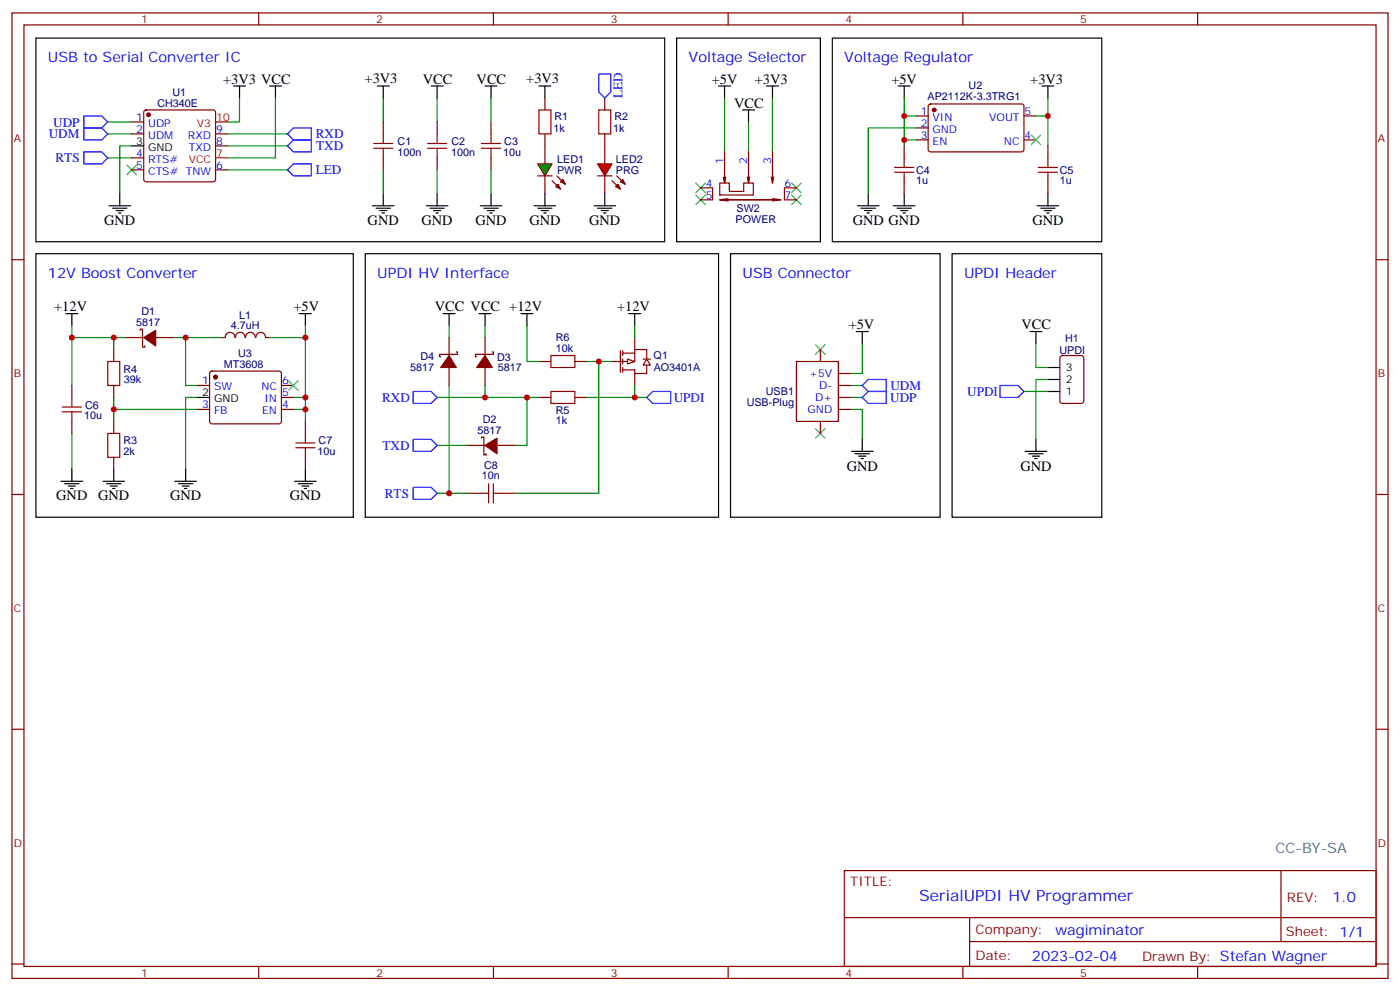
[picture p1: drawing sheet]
<svg xmlns="http://www.w3.org/2000/svg" width="412mm" height="292mm" viewBox="0 0 412 292" stroke-linecap="round" stroke-linejoin="round" font-family="sans-serif">
<g fill="none" stroke="#870000" stroke-width=".35">
<path d="M3.5 3.8h405.4v284.3h-405.4zM7.1 7.3h398.2v277.3h-398.2zM76.2 3.8v3.5M145.3 3.8v3.5M214.5 3.8v3.5M283.6 3.8v3.5M352.8 3.8v3.5M269.9 34.1h3.5M269.9 37.7h3.5M273.6 30.8l.5-.2 27.1 .1 .4 .6v13l-.7 .4h-27.1l-.4-.7v-12.7zM301.6 34.1h3.6M206.4 55.3h3.5v3.5h-3.5"/>
<path d="M212 53.9h2.8v2.5h4.3v-2.5h2.8v3.5h-9.9zM213.1 52.1l.3 1.8M213.4 44.7v9.2l.4-1.8M214.5 58.5l-2.5 .3M220.1 52.1l.4 1.8M220.5 44.7v9.2l.3-1.8M227.2 52.1l.3 1.8M227.5 58.8h-15.5l2.5 .4M227.5 44.7v9.2l.4-1.8M227.5 58.5l2.5 .3h-16.6M230 58.8l-2.5 .4M234.6 55.3h-3.5v3.5h3.5"/>
<path d="M266.3 43v3.5M266.3 53.6v3.5M269.9 41.2h3.5M301.6 41.2h3.6M308.7 43v3.5M308.7 53.6v3.5M3.5 76.5h3.6M405.3 76.5h3.6M3.5 145.6h3.6M405.3 145.6h3.6M3.5 214.8h3.6M405.3 214.8h3.6"/>
<path d="M248.7 256.4h156.6v28.2h-156.6zM377.3 256.4v20.9M248.7 270.2h156.5M285.6 277.3h119.6M285.6 270.2v14.2M3.5 283.9h3.6M76.2 284.6v3.5M145.3 284.6v3.5M214.5 284.6v3.5M283.6 284.6v3.5M352.8 284.6v3.5M405.3 283.9h3.6"/>
</g>
<g fill="none" stroke="#3c3" stroke-width=".35">
<path d="M303.7 39.8l2.9 2.8M306.6 39.8l-2.9 2.8M37.4 48.6l2.8 2.8M40.2 48.6l-2.8 2.8M205 53.9l2.8 2.8M205 57.4l2.8 2.9M207.8 53.9l-2.8 2.8M207.8 57.4l-2.8 2.9M233.2 57.4l2.8 2.9M233.2 53.9l2.8 2.8M236 57.4l-2.8 2.9M236 53.9l-2.8 2.8"/>
<path d="M240.2 101.5l2.9 2.9M243.1 101.5l-2.9 2.9M240.2 126.2l2.9 2.8M243.1 126.2l-2.9 2.8"/>
</g>
<g fill="none" stroke="#008700" stroke-width=".35">
<path d="M213.4 28.9v15.8M220.5 35.9v8.8M227.5 28.9v15.8M266.3 28.9v5.2h3.6M266.3 34.1v8.9M269.9 37.7h-14.1v19.4M308.7 28.9v5.2h-3.5M308.7 34.1v8.9M266.3 41.2h3.6M250.5 117.1h3.5M250.5 113.5h3.5M254 101.2v8.8h-3.5"/>
<path d="M250.5 120.6h3.5v8.8"/>
</g>
<g fill="none" stroke="#000" stroke-width=".35">
<path d="M199.3 11.2h42.4v60h-42.4zM245.2 11.2h79.4v60h-79.4zM211.7 25.3h3.5M213.4 25.3v3.6M218.7 32.4h3.5M220.5 32.4v3.5M225.8 25.3h3.5M227.5 25.3v3.6M264.6 25.3h3.5M266.3 25.3v3.6M306.9 25.3h3.5M308.7 25.3v3.6"/>
<path d="M255.8 57.1v3.5M266.3 57.1v3.5M308.7 57.1v3.5M215.2 74.7h61.7v77.6h-61.7zM252.6 60.6h6.3M253.6 61.3h4.3M254.7 62h2.1M255.4 62.7h.7M263.2 60.6h6.3M264.2 61.3h4.3M265.3 62h2.1M266 62.7h.7"/>
<path d="M305.5 60.6h6.4M306.6 61.3h4.2M307.6 62h2.1M308.3 62.7h.7M252.2 97.6h3.6M254 97.6v3.6M250.8 132.9h6.4M251.9 133.6h4.2M252.9 134.3h2.2M253.6 135h.8M254 129.4v3.5"/>
</g>
<circle cx="275.2" cy="32.4" r=".53" fill="#870000" stroke="#870000" stroke-width=".35"/>
<path d="M263.5 50.7h5.7M263.5 49.3h5.7M266.3 46.5v2.8M266.3 50.7v2.9M305.9 50.7h5.6M305.9 49.3h5.6M308.7 46.5v2.8M308.7 50.7v2.9" fill="none" stroke="#a10000" stroke-width=".35"/>
<path d="M234.6 106.5h12.3v17.6h-12.3z" fill="#fff" stroke="#870000" stroke-width=".35"/>
<g fill="none" stroke="#870000" stroke-width=".35">
<path d="M160.5 28.9v3.5M160.5 39.4v3.6M176 51.8h4.3M178.2 43v5.3M178.2 51.8v5.3M180.3 53.2l2.4 2.5M181.7 51.8l2.4 2.5M241.7 102.9v3.6M246.9 110h3.6M246.9 113.5h3.6M246.9 117.1h3.6M241.7 124.1v3.5"/>
<path d="M246.9 120.6h3.6"/>
</g>
<path d="M254 113.5l1.8-1.7h5.3v3.5h-5.3zM254 117.1l1.8-1.8h5.3v3.5h-5.3z" fill="none" stroke="#00f" stroke-width=".35"/>
<path d="M10.6 11.2h185.2v60h-185.2zM178.2 57.1v3.5M175 60.6h6.3M176 61.3h4.3M177.1 62h2.1M177.8 62.7h.7" fill="none" stroke="#000" stroke-width=".35"/>
<path d="M158.7 32.4h3.6v7h-3.6z" fill="none" stroke="#a10000" stroke-width=".35"/>
<g fill="#870000" stroke="#870000" stroke-width=".35">
<path d="M181.3 55l.7-.7 .7 1.4z"/>
<path d="M182.7 53.6l.7-.8 .7 1.5z"/>
</g>
<path d="M176 48.3h4.3l-2.1 3.5z" fill="#f00" stroke="#870000" stroke-width=".35"/>
<path d="M176.4 32.4h3.5v7h-3.5z" fill="none" stroke="#a10000" stroke-width=".35"/>
<path d="M178.2 28.9v3.5M178.2 39.4v3.6M160.5 43v5.3M160.5 51.8v5.3" fill="none" stroke="#870000" stroke-width=".35"/>
<path d="M176.4 21.8h3.5v5.3l-1.7 1.8-1.8-1.8z" fill="none" stroke="#00f" stroke-width=".35"/>
<path d="M158.7 25.3h3.6M160.5 25.3v3.6" fill="none" stroke="#000" stroke-width=".35"/>
<path d="M158.4 48.3h4.2l-2.1 3.5z" fill="#0c0" stroke="#870000" stroke-width=".35"/>
<g fill="none" stroke="#870000" stroke-width=".35">
<path d="M38.8 35.9h3.5M38.8 39.4h3.5M42.6 32.6l.4-.2h19.8l.5 .2 .2 .5v19.7l-.2 .5-.5 .3h-19.8l-.5-.3-.2-.5v-19.7zM63.5 39.4h3.5M112.9 35.9v3.5M128.8 35.9v3.5M144.6 35.9v3.5M38.8 46.5h3.5M38.8 50h3.5M63.5 50h3.5M63.5 43h3.5M112.9 46.5v3.5"/>
<path d="M128.8 46.5v3.5M144.6 46.5v3.5M158.4 51.8h4.2M162.6 53.2l2.5 2.5M164 51.8l2.5 2.5M37 99.4h5.3M41.3 97.3v-.4h.7v5.3h.7v-.3M45.9 99.4h5.3M69.2 99.4a1.41 1.41 0 0 0-1.4-1.5 1.41 1.41 0 0 0-1.4 1.5h-1.1M69.4 99.4a1.41 1.41 0 0 1 1.4-1.5 1.41 1.41 0 0 1 1.4 1.5M72.3 99.4a1.41 1.41 0 0 1 1.4-1.5 1.41 1.41 0 0 1 1.5 1.5M75.4 99.4a1.41 1.41 0 0 1 1.4-1.5 1.41 1.41 0 0 1 1.4 1.5"/>
<path d="M78.3 99.4h1.1M142.9 99.4v5.3M21.2 113.5v3.6M33.5 102.9v3.6M33.5 113.5v3.6M58.2 113.5h3.5M62 109.5l.4-.2h19.8l.5 .2 .2 .5-.1 14.4-.6 .4-20-.1-.5-.6v-14.1zM82.9 113.5h3.5M82.9 117.1h3.5M142.9 108.2v5.3M145 103.6h.3v.8h-5.2v.7h.3M158.7 117.1h3.6"/>
<path d="M169.3 117.1h3.6M182.7 103.3v6.3M183.4 103.3v1.4M183.4 105.8v1.4M183.4 108.2v1.4M183.4 104h3.6M189.4 105.8h2.2M190.5 105.8v-2.9h-3.5v3.6h-3.6M190.5 107.5v2.5h-3.5v-1.1h-3.6M21.2 124.1v3.5M33.5 124.1v3.5M33.5 134.7v3.5"/>
<path d="M58.2 120.6h3.5M82.9 120.6h3.5M90 124.1v3.5M90 134.7v3.5M137.6 131.2h5.3M141.8 129v-.3h.7v5.3h.7v-.4M146.4 131.2h5.3M137.6 145.3h3.5M148.2 145.3h3.5"/>
</g>
<g fill="#870000" stroke="#870000" stroke-width=".35">
<path d="M163.7 55l.7-.7 .7 1.4z"/>
<path d="M165.1 53.6l.7-.8 .7 1.5z"/>
<path d="M42.3 99.4l3.6-2.1v4.6z"/>
<path d="M142.9 131.2l3.5-2.2v4.6z"/>
<path d="M142.9 104.7l2.1 3.5h-4.6z"/>
<circle cx="43.7" cy="33.8" r=".53"/>
<circle cx="63.5" cy="111.1" r=".53"/>
</g>
<g fill="none" stroke="#000" stroke-width=".35">
<path d="M68.8 25.3h3.5M70.6 25.3v3.6M79.4 25.3h3.5M81.1 25.3v3.6M111.1 25.3h3.6M112.9 25.3v3.6M127 25.3h3.5M128.8 25.3v3.6M142.9 25.3h3.5M144.6 25.3v3.6M35.3 57.1v3.5M38.8 43h3.5"/>
<path d="M112.9 57.1v3.5M128.8 57.1v3.5M144.6 57.1v3.5M160.5 57.1v3.5M10.6 74.7h93.5v77.6h-93.5zM32.1 60.6h6.4M33.2 61.3h4.2M34.2 62h2.1M34.9 62.7h.7M109.7 60.6h6.4M110.8 61.3h4.2M111.8 62h2.1"/>
<path d="M112.5 62.7h.7M125.6 60.6h6.3M126.6 61.3h4.3M127.7 62h2.1M128.4 62.7h.7M141.5 60.6h6.3M142.5 61.3h4.3M143.6 62h2.1M144.3 62.7h.7M157.3 60.6h6.4M158.4 61.3h4.2M159.5 62h2.1"/>
<path d="M160.2 62.7h.7M19.4 92.4h3.5M21.2 92.4v3.5M88.2 92.4h3.5M90 92.4v3.5M141.1 92.4h3.5M142.9 92.4v3.5M58.2 117.1h3.5M21.2 138.2v3.5M33.5 138.2v3.5M54.7 138.2v3.5M90 138.2v3.5"/>
<path d="M18 141.7h6.3M19 142.5h4.3M20.1 143.2h2.1M20.8 143.9h.7M30.3 141.7h6.4M31.4 142.5h4.2M32.5 143.2h2.1M33.2 143.9h.7M51.5 141.7h6.4M52.6 142.5h4.2M53.6 143.2h2.1M54.3 143.9h.7"/>
<path d="M86.8 141.7h6.3M87.8 142.5h4.3M88.9 143.2h2.1M89.6 143.9h.7"/>
</g>
<g fill="none" stroke="#a10000" stroke-width=".35">
<path d="M112.9 39.4v2.9M128.8 39.4v2.9M144.6 39.4v2.9M110.1 43.7h5.6M110.1 42.3h5.6M112.9 43.7v2.8M125.9 43.7h5.7M125.9 42.3h5.7M128.8 43.7v2.8M141.8 43.7h5.7M141.8 42.3h5.7M144.6 43.7v2.8"/>
<path d="M18.3 119.9h5.7M21.2 117.1v2.8M31.7 106.5h3.6v7h-3.6zM162.3 115.3h7v3.5h-7zM18.3 121.3h5.7M21.2 121.3v2.8M31.7 127.6h3.6v7.1h-3.6zM87.1 130.5h5.7M87.1 131.9h5.7M90 127.6v2.9M90 131.9v2.8M141.1 145.3h2.8"/>
<path d="M143.9 142.5v5.6M145.3 145.3h2.9M145.3 142.5v5.6"/>
</g>
<g fill="none" stroke="#008700" stroke-width=".35">
<path d="M31.7 39.4h7.1M31.7 35.9h7.1M67 39.4h17.7M70.6 28.9v7h-3.6M81.1 28.9v17.6h-14.1M112.9 28.9v7M128.8 28.9v7M144.6 28.9v7M31.7 46.5h7.1M38.8 43h-3.5v14.1M67 50h17.7M67 43h17.7"/>
<path d="M112.9 50v7.1M128.8 50v7.1M144.6 50v7.1M21.2 95.9v3.5h15.8M21.2 99.4v14.1M33.5 99.4v3.5M51.2 99.4h14.1M54.7 99.4v14.1h3.5M90 99.4v17.7h-3.6M90 95.9v3.5h-10.6M142.9 95.9v3.5M33.5 117.1v7"/>
<path d="M58.2 117.1h-3.5v21.1M90 117.1v7M128.8 117.1h29.9M142.9 113.5v3.6M155.2 117.1v14.1h-3.5M21.2 127.6v10.6M33.5 120.6h24.7M86.4 120.6h3.6M128.8 131.2h8.8M128.8 145.3h8.8"/>
</g>
<path d="M24.7 37.7h5.3l1.7 1.7-1.7 1.8h-5.3zM24.7 34.1h5.3l1.7 1.8-1.7 1.8h-5.3zM84.7 39.4l1.7-1.7h5.3v3.5h-5.3zM24.7 44.7h5.3l1.7 1.8-1.7 1.8h-5.3zM84.7 50l1.7-1.7h5.3v3.5h-5.3zM84.7 43l1.7-1.8h5.3v3.5h-5.3zM121.7 115.3h5.3l1.8 1.8-1.8 1.7h-5.3zM121.7 129.4h5.3l1.8 1.8-1.8 1.7h-5.3zM121.7 143.5h5.3l1.8 1.8-1.8 1.7h-5.3z" fill="none" stroke="#00f" stroke-width=".35"/>
<path d="M63.5 35.9h3.5M63.5 46.5h3.5" fill="none" stroke="#f00" stroke-width=".35"/>
<path d="M85 112.1l2.8 2.8M87.8 112.1l-2.8 2.8" fill="none" stroke="#3c3" stroke-width=".35"/>
<g fill="#fff" stroke="#870000" stroke-width=".35">
<path d="M190.5 105.8l1.1 1.7h-2.2z"/>
<path d="M184.9 105.8l2.1 .7-2.1 .7z"/>
</g>
<path d="M132.3 99.4v5.3M187 99.4v3.5M132.3 108.2v5.3M134.4 103.6h.4v.8h-5.3v.7h.3M158.7 106.5h3.6M169.3 106.5h3.6M179.9 106.5h3.5M187 110v3.5M312.4 104.9l.5-.2h5.7l.6 .4 .1 13-.5 .7h-5.9l-.6-.4-.1-13z" fill="none" stroke="#870000" stroke-width=".35"/>
<g fill="none" stroke="#000" stroke-width=".35">
<path d="M107.6 74.7h104.1v77.6h-104.1zM280.5 74.7h44.1v77.6h-44.1zM130.5 92.4h3.6M132.3 92.4v3.5M153.5 92.4h3.5M155.2 92.4v3.5M185.2 92.4h3.5M187 92.4v3.5M303.4 97.6h3.5M305.2 97.6v3.6M308.7 108.2h3.5M308.7 115.3h3.5"/>
<path d="M308.7 111.8h3.5M302 132.9h6.3M303 133.6h4.3M304.1 134.3h2.1M304.8 135h.7M305.2 129.4v3.5"/>
</g>
<path d="M162.3 104.7h7v3.5h-7z" fill="none" stroke="#a10000" stroke-width=".35"/>
<path d="M132.3 95.9v3.5M155.2 95.9v10.6h3.5M187 95.9v3.5M132.3 113.5v31.8M172.9 106.5h7M172.9 117.1h17.6M176.4 106.5v38.8h-24.7M187 113.5v3.6M301.6 115.3h7.1M305.2 101.2v7h3.5M308.7 111.8h-3.5v17.6" fill="none" stroke="#008700" stroke-width=".35"/>
<path d="M190.5 117.1l1.8-1.8h5.3v3.5h-5.3zM294.6 113.5h5.3l1.7 1.8-1.7 1.8h-5.3z" fill="none" stroke="#00f" stroke-width=".35"/>
<path d="M132.3 104.7l2.1 3.5h-4.6z" fill="#870000" stroke="#870000" stroke-width=".35"/>
<g fill="#c00">
<circle cx="308.7" cy="34.1" r=".88"/>
<circle cx="266.3" cy="34.1" r=".88"/>
<circle cx="266.3" cy="41.2" r=".88"/>
<circle cx="21.2" cy="99.4" r=".88"/>
<circle cx="90" cy="99.4" r=".88"/>
<circle cx="90" cy="117.1" r=".88"/>
<circle cx="33.5" cy="120.6" r=".88"/>
<circle cx="33.5" cy="99.4" r=".88"/>
<circle cx="54.7" cy="99.4" r=".88"/>
<circle cx="90" cy="120.6" r=".88"/>
<circle cx="155.2" cy="117.1" r=".88"/>
<circle cx="142.9" cy="117.1" r=".88"/>
<circle cx="176.4" cy="106.5" r=".88"/>
<circle cx="187" cy="117.1" r=".88"/>
<circle cx="132.3" cy="145.3" r=".88"/>
</g>
<text font-size="4.6" fill="#00f" x="270.8" y="265.4">SerialUPDI HV Programmer</text>
<g font-size="4.2" fill="#00f">
<text x="14.1" y="18.3">USB to Serial Converter IC</text>
<text x="202.8" y="18.3">Voltage Selector</text>
<text x="248.7" y="18.3">Voltage Regulator</text>
<text x="14.1" y="81.8">12V Boost Converter</text>
<text x="111.1" y="81.8">UPDI HV Interface</text>
<text x="218.7" y="81.8">USB Connector</text>
<text x="284" y="81.8">UPDI Header</text>
<text x="392.5" y="265.7">1.0</text>
<text x="310.9" y="275.2">wagiminator</text>
<text x="304" y="283">2023-02-04</text>
</g>
<g font-size="4.2">
<text x="65.7" y="24.6">+3V3 VCC</text>
<text x="107.4" y="24.3">+3V3</text>
<text x="124.5" y="24.6">VCC</text>
<text x="140.4" y="24.6">VCC</text>
<text x="155" y="24.3">+3V3</text>
<text x="209.7" y="24.6">+5V</text>
<text x="222.4" y="24.6">+3V3</text>
<text x="262.6" y="24.6">+5V</text>
<text x="303.5" y="24.6">+3V3</text>
<text x="216.3" y="31.7">VCC</text>
<text x="30.7" y="66.3">GND</text>
<text x="108.3" y="66.3">GND</text>
<text x="124.2" y="66.3">GND</text>
<text x="140.1" y="66.3">GND</text>
<text x="155.9" y="66.3">GND</text>
<text x="173.6" y="66.3">GND</text>
<text x="251.2" y="66.3">GND GND</text>
<text x="304.1" y="66.3">GND</text>
<text x="16" y="91.7">+12V</text>
<text x="86.4" y="91.7">+5V</text>
<text x="128.1" y="91.7">VCC VCC +12V</text>
<text x="181.8" y="91.7">+12V</text>
<text x="250" y="96.9">+5V</text>
<text x="300.9" y="96.9">VCC</text>
<text x="249.4" y="138.6">GND</text>
<text x="300.6" y="138.6">GND</text>
<text x="16.6" y="147.4">GND</text>
<text x="28.9" y="147.4">GND</text>
<text x="50.1" y="147.4">GND</text>
<text x="85.4" y="147.4">GND</text>
</g>
<text font-size="4.2" fill="#0099b0" x="375.7" y="251.1">CC-BY-SA</text>
<g font-size="3.9" fill="#00f">
<text x="183.3" y="28.9" transform="rotate(-90 183.3 28.9)">LED</text>
<text x="14.4" y="40.8">UDM</text>
<text x="15.7" y="37.3">UDP</text>
<text x="93" y="40.7">RXD</text>
<text x="16.4" y="47.8">RTS</text>
<text x="93.1" y="44.2">TXD</text>
<text x="93" y="51.3">LED</text>
<text x="112.6" y="118.4">RXD</text>
<text x="198.5" y="118.3">UPDI</text>
<text x="262.2" y="118.3">UDP</text>
<text x="262.3" y="114.8">UDM</text>
<text x="284.9" y="116.5">UPDI</text>
<text x="112.7" y="132.5">TXD</text>
<text x="113.4" y="146.6">RTS</text>
</g>
<g font-size="3.9" fill="#800">
<text x="250.5" y="261">TITLE:</text>
<text x="379.1" y="265.7">REV:</text>
<text x="287.4" y="275.2">Company:</text>
<text x="378.7" y="275.8">Sheet: 1/1</text>
<text x="287.4" y="282.9">Date:</text>
<text x="336.4" y="282.9">Drawn By: Stefan Wagner</text>
</g>
<g font-size="3.2" fill="#800">
<text x="41.6" y="6.8">1</text>
<text x="110.8" y="6.8">2</text>
<text x="179.9" y="6.8">3</text>
<text x="249.1" y="6.8">4</text>
<text x="318.2" y="6.8">5</text>
<text x="4.1" y="41.9">A</text>
<text x="405.9" y="41.9">A</text>
<text x="4.1" y="111.1">B</text>
<text x="405.9" y="111.1">B</text>
<text x="4.1" y="180.2">C</text>
<text x="405.9" y="180.2">C</text>
<text x="4.1" y="249.3">D</text>
<text x="405.9" y="249.3">D</text>
<text x="41.6" y="287.6">1</text>
<text x="110.8" y="287.6">2</text>
<text x="179.9" y="287.6">3</text>
<text x="249.1" y="287.6">4</text>
<text x="318.2" y="287.6">5</text>
</g>
<g font-size="3.2" fill="#000080">
<text x="50.8" y="28.2">U1</text>
<text x="273.2" y="29.3">AP2112K-3.3TRG1</text>
<text x="285.3" y="26.2">U2</text>
<text x="46.3" y="31.4">CH340E</text>
<text x="163.4" y="35.3">R1</text>
<text x="181" y="35.3">R2</text>
<text x="163" y="38.8">1k</text>
<text x="180.7" y="38.8">1k</text>
<text x="117.1" y="45.9">100n</text>
<text x="117.1" y="42.7">C1</text>
<text x="132.9" y="45.9">100n</text>
<text x="133" y="42.7">C2</text>
<text x="148.2" y="45.9">10u</text>
<text x="148.5" y="42.7">C3</text>
<text x="164.2" y="48">LED1</text>
<text x="181.4" y="48">LED2</text>
<text x="164.1" y="51.2">PWR</text>
<text x="181.4" y="51.2">PRG</text>
<text x="269.9" y="51.2">C4</text>
<text x="312.2" y="51.2">C5</text>
<text x="269.9" y="54.3">1u</text>
<text x="312.2" y="54.3">1u</text>
<text x="216.7" y="65.8">POWER</text>
<text x="217" y="62.6">SW2</text>
<text x="40.1" y="96">5817</text>
<text x="41.6" y="92.8">D1</text>
<text x="70.5" y="93.8">L1</text>
<text x="68" y="97">4.7uH</text>
<text x="163.7" y="100.5">R6</text>
<text x="313.8" y="100.6">H1</text>
<text x="70.1" y="105">U3</text>
<text x="123.8" y="106.2">D4</text>
<text x="146.4" y="106.2">D3</text>
<text x="163.7" y="103.6">10k</text>
<text x="192.5" y="105.8">Q1</text>
<text x="312.1" y="104.1">UPDI</text>
<text x="36.3" y="109.7">R4</text>
<text x="36.5" y="112.9">39k</text>
<text x="65.9" y="108.3">MT3608</text>
<text x="120.9" y="109.3">5817</text>
<text x="146.6" y="109.4">5817</text>
<text x="192.6" y="109.4">AO3401A</text>
<text x="220" y="119.6">USB-Plug</text>
<text x="225.6" y="116.4">USB1</text>
<text x="24.8" y="123.5">10u</text>
<text x="25.1" y="120.3">C6</text>
<text x="142.2" y="124.5">D2</text>
<text x="163.7" y="122.1">R5</text>
<text x="163.7" y="124.9">1k</text>
<text x="36.3" y="130.9">R3</text>
<text x="93.9" y="130.9">C7</text>
<text x="140.6" y="127.7">5817</text>
<text x="36.4" y="134.1">2k</text>
<text x="93.6" y="134.1">10u</text>
<text x="141.9" y="141.1">10n</text>
<text x="142.6" y="138.2">C8</text>
</g>
<g font-size="3.2" fill="#00f">
<text x="40.1" y="35.6">1</text>
<text x="271.2" y="33.8">1</text>
<text x="274.7" y="35.6">VIN</text>
<text x="291.4" y="35.6">VOUT</text>
<text x="301.8" y="33.8">5</text>
<text x="40.1" y="39.1">2</text>
<text x="43.6" y="37.3">UDP</text>
<text x="43.6" y="40.9">UDM</text>
<text x="55.4" y="40.9">RXD</text>
<text x="63.7" y="39.1">9</text>
<text x="271.2" y="37.3">2</text>
<text x="271.2" y="40.9">3</text>
<text x="274.7" y="39.1">GND</text>
<text x="301.8" y="40.9">4</text>
<text x="40.1" y="46.1">4</text>
<text x="43.6" y="47.9">RTS#</text>
<text x="55.6" y="44.4">TXD</text>
<text x="63.7" y="42.6">8</text>
<text x="274.7" y="42.6">EN</text>
<text x="295.7" y="42.6">NC</text>
<text x="40.1" y="49.7">5</text>
<text x="43.6" y="51.4">CTS# TNW</text>
<text x="63.7" y="49.7">6</text>
<text x="213.1" y="48.3" transform="rotate(-90 213.1 48.3)">1</text>
<text x="220.1" y="48.3" transform="rotate(-90 220.1 48.3)">2</text>
<text x="227.2" y="48.3" transform="rotate(-90 227.2 48.3)">3</text>
<text x="207.9" y="55">4</text>
<text x="207.9" y="58.5">5</text>
<text x="231.1" y="58.5">7</text>
<text x="231.1" y="55">6</text>
<text x="59.5" y="113.2">1</text>
<text x="83.1" y="113.2">6</text>
<text x="238.4" y="111.1">+5V</text>
<text x="63" y="114.9">SW</text>
<text x="77" y="114.9">NC</text>
<text x="77.9" y="118.5">IN</text>
<text x="83.1" y="116.7">5</text>
<text x="240.1" y="118.1">D+</text>
<text x="241.3" y="114.6">D-</text>
<text x="59.5" y="120.2">3</text>
<text x="63" y="122">FB</text>
<text x="77.2" y="122">EN</text>
<text x="83.1" y="120.2">4</text>
<text x="237.9" y="121.6">GND</text>
</g>
<g font-size="3.2" fill="#f00">
<text x="63.7" y="35.6">10</text>
<text x="58" y="37.3">V3</text>
<text x="55.6" y="47.9">VCC</text>
<text x="63.7" y="46.1">7</text>
</g>
<g font-size="3.2">
<text x="40.1" y="42.6">3</text>
<text x="43.6" y="44.4">GND</text>
<text x="314" y="109.3">3</text>
<text x="314" y="112.8">2</text>
<text x="59.5" y="116.7">2</text>
<text x="63" y="118.5">GND</text>
<text x="314" y="116.3">1</text>
</g>
</svg>
